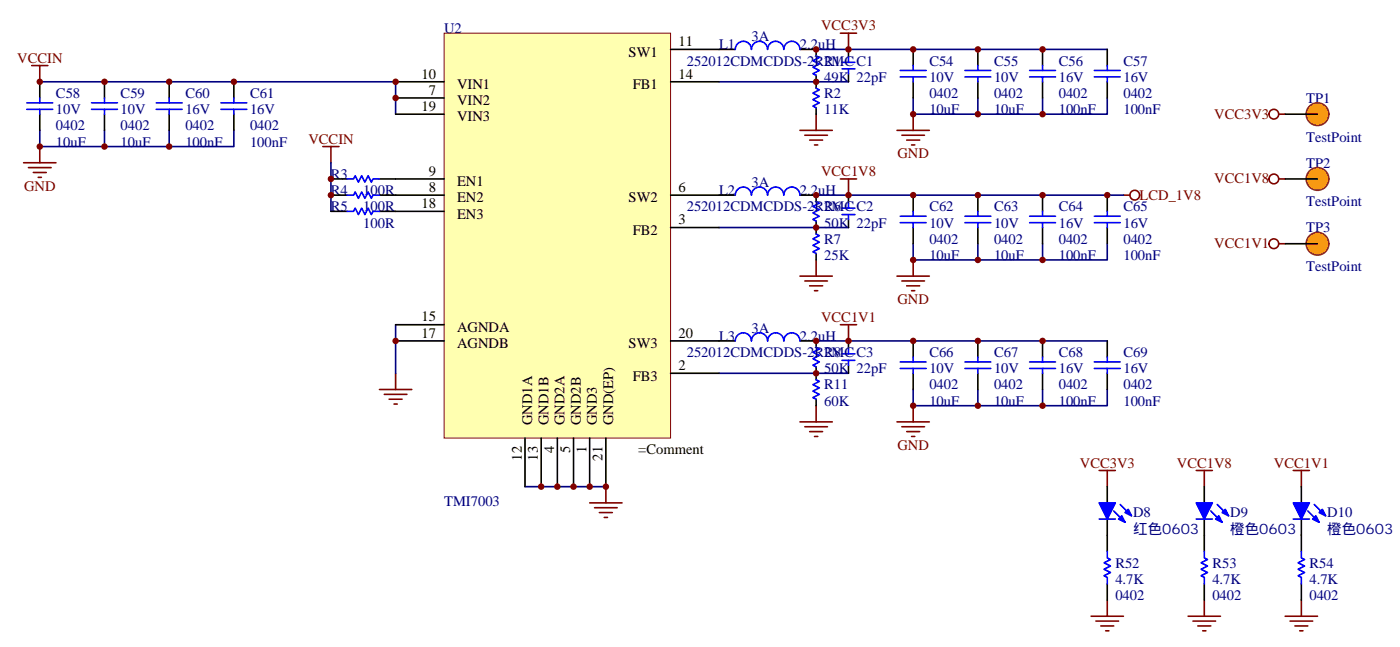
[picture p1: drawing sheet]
<svg xmlns="http://www.w3.org/2000/svg" width="305mm" height="141mm" viewBox="0 0 305 141" stroke-linecap="round" stroke-linejoin="round" font-family="sans-serif">
<g fill="none" stroke="#800000" stroke-width=".35">
<path d="M6.9 14.3h3.5M8.7 14.3v3.5M183.3 7.2h3.5M185.1 7.2v3.6M5.2 35.5h7M6.2 36.5h4.9M7.3 37.6h2.8M8.3 38.6h.7M8.7 31.9v3.6M70.4 31.9h3.5M72.2 31.9v3.6M174.5 28.4h7"/>
<path d="M175.5 29.5h5M176.6 30.5h2.8M177.7 31.6h.7M178 24.9v3.5M183.3 39h3.5M185.1 39v3.5M195.7 28.4h7M196.7 29.5h4.9M197.8 30.5h2.8M198.8 31.6h.7M199.2 24.9v3.5M278.9 39h1.4"/>
<path d="M278.9 24.9h1.4M178 56.6v3.5M199.2 56.6v3.5M245 42.5h1.5M278.9 53.1h1.4M174.5 60.1h7M175.5 61.2h5M176.6 62.3h2.8M177.7 63.3h.7M183.3 70.7h3.5M185.1 70.7v3.6M195.7 60.1h7"/>
<path d="M196.7 61.2h4.9M197.8 62.3h2.8M198.8 63.3h.7M82.8 84.8h7M83.8 85.9h5M84.9 87h2.8M85.9 88h.7M86.3 81.3v3.5M174.5 91.9h7M175.5 93h5M176.6 94h2.8M177.7 95.1h.7"/>
<path d="M178 88.4v3.5M195.7 91.9h7M196.7 93h4.9M197.8 94h2.8M198.8 95.1h.7M199.2 88.4v3.5M128.6 109.5h7.1M129.7 110.6h4.9M130.7 111.7h2.9M131.8 112.7h.7M132.2 106v3.5M239.7 102.5h3.6"/>
<path d="M241.5 102.5v3.5M260.9 102.5h3.5M262.7 102.5v3.5M282.1 102.5h3.5M283.8 102.5v3.5M238 134.2h7M239 135.3h5M240.1 136.3h2.8M241.2 137.4h.7M241.5 130.7v3.5M259.2 134.2h7M260.2 135.3h4.9"/>
<path d="M261.3 136.3h2.8M262.3 137.4h.7M262.7 130.7v3.5M280.3 134.2h7.1M281.4 135.3h4.9M282.4 136.3h2.9M283.5 137.4h.7M283.8 130.7v3.5"/>
<circle cx="277.8" cy="39" r="1.06"/>
<circle cx="277.8" cy="24.9" r="1.06"/>
<circle cx="247.5" cy="42.5" r="1.06"/>
<circle cx="277.8" cy="53.1" r="1.06"/>
</g>
<g fill="none" stroke="#000080" stroke-width=".35">
<path d="M8.7 17.8h77.6v7.1M156.8 17.8h28.3M178 10.8h63.5M8.7 28.4v3.5h42.3v-3.5M22.8 28.4v3.5M36.9 28.4v3.5M72.2 35.5v10.5M199.2 21.3v3.6h42.3v-3.6M213.3 21.3v3.6M227.4 21.3v3.6M156.8 49.6h28.3M178 42.5h67"/>
<path d="M199.2 53.1v3.5h42.3v-3.5M213.3 53.1v3.5M227.4 53.1v3.5M86.3 70.7v10.6M178 74.3h63.5M156.8 81.3h28.3M199.2 84.8v3.6h42.3v-3.6M213.3 84.8v3.6M227.4 84.8v3.6M114.5 106h17.7"/>
</g>
<path d="M96.9 7.2h49.4v88.2h-49.4z" fill="#ffffb0" stroke="#800000" stroke-width=".22"/>
<g fill="none" stroke="#000" stroke-width=".35">
<path d="M86.3 17.8h10.6M146.3 17.8h10.5M146.3 10.8h10.5M178 10.8v1.4M178 16.4v2.8M185.1 10.8v1.7M185.1 16.1v1.7M72.2 39h3.5M82.8 39h14.1M86.3 21.3h10.6M86.3 24.9h10.6M178 23.5v1.4"/>
<path d="M72.2 42.5h3.5M72.2 46h3.5M82.8 42.5h14.1M82.8 46h14.1M146.3 49.6h10.5M146.3 42.5h10.5M178 42.5v1.4M178 48.2v2.8M178 55.2v1.4M185.1 42.5v1.8M185.1 47.8v1.8M86.3 70.7h10.6"/>
<path d="M86.3 74.3h10.6M146.3 74.3h10.5M178 74.3v1.4M178 79.9v2.8M185.1 74.3v1.7M185.1 79.6v1.7M114.5 95.4v10.6M118 95.4v10.6M121.6 95.4v10.6M125.1 95.4v10.6M128.6 95.4v10.6M132.2 95.4v10.6"/>
<path d="M146.3 81.3h10.5M178 87v1.4M241.5 106v3.5M241.5 113.1v7M262.7 106v3.5M262.7 113.1v7M283.8 106v3.5M283.8 113.1v7M241.5 127.2v3.5M262.7 127.2v3.5M283.8 127.2v3.5"/>
</g>
<g fill="none" stroke="#00f" stroke-width=".35">
<path d="M178 12.2l.7 .3-1.4 .7 1.4 .7-1.4 .7 1.4 .7-1.4 .8 .7 .3M178 19.2l.7 .4-1.4 .7 1.4 .7-1.4 .7 1.4 .7-1.4 .7 .7 .4M183.7 13.6h2.8M183.7 15h2.8M185.1 12.5v1.1M185.1 15v1.1M75.7 39h1.4l.4-.7 .7 1.4 .7-1.4 .7 1.4 .7-1.4 .7 1.4 .4-.7h1.4M75.7 42.5h1.4l.4-.7 .7 1.4 .7-1.4 .7 1.4 .7-1.4 .7 1.4 .4-.7h1.4M75.7 46h1.4l.4-.7 .7 1.4 .7-1.4 .7 1.4 .7-1.4 .7 1.4 .4-.7h1.4M178 43.9l.7 .4-1.4 .7 1.4 .7-1.4 .7 1.4 .7-1.4 .7 .7 .4M178 51l.7 .3-1.4 .7 1.4 .7-1.4 .7 1.4 .8-1.4 .7 .7 .3M183.7 45.3h2.8"/>
<path d="M183.7 46.7h2.8M185.1 44.3v1M185.1 46.7v1.1M178 75.7l.7 .3-1.4 .7 1.4 .7-1.4 .7 1.4 .7-1.4 .8 .7 .3M183.7 77.1h2.8M183.7 78.5h2.8M185.1 76v1.1M185.1 78.5v1.1M178 82.7l.7 .4-1.4 .7 1.4 .7-1.4 .7 1.4 .7-1.4 .7 .7 .4M239.7 113.1h3.6M242.9 111.3l2.5 2.5M244.3 109.9l2.5 2.5"/>
<path d="M260.9 113.1h3.5M264.1 111.3l2.5 2.5M265.5 109.9l2.5 2.5M282.1 113.1h3.5M285.3 111.3l2.4 2.5M286.7 109.9l2.4 2.5M241.5 120.1v1.4l.7 .4-1.4 .7 1.4 .7-1.4 .7 1.4 .7-1.4 .7 .7 .4v1.4M262.7 120.1v1.4l.7 .4-1.4 .7 1.4 .7-1.4 .7 1.4 .7-1.4 .7 .7 .4v1.4M283.8 120.1v1.4l.8 .4-1.5 .7 1.5 .7-1.5 .7 1.5 .7-1.5 .7 .7 .4v1.4"/>
</g>
<g fill="#00f" stroke="#00f" stroke-width=".35">
<path d="M239.7 109.5h3.6l-1.8 3.6z"/>
<path d="M244 113.1l.7-.7 .7 1.4z"/>
<path d="M246.1 110.9l.7 1.5-1.4-.7z"/>
<path d="M260.9 109.5h3.5l-1.7 3.6z"/>
<path d="M265.9 112.4l.7 1.4-1.5-.7z"/>
<path d="M266.6 111.7l.7-.8 .7 1.5z"/>
<path d="M282.1 109.5h3.5l-1.8 3.6z"/>
<path d="M286.3 113.1l.7-.7 .7 1.4z"/>
<path d="M287.7 111.7l.7-.8 .7 1.5z"/>
</g>
<circle cx="287.4" cy="24.9" r="2.47" fill="#f90" stroke="#784005" stroke-width=".35"/>
<path d="M280.3 24.9h7.1" fill="none" stroke="#000" stroke-width=".35"/>
<circle cx="287.4" cy="39" r="2.47" fill="#f90" stroke="#784005" stroke-width=".35"/>
<path d="M280.3 39h7.1" fill="none" stroke="#000" stroke-width=".35"/>
<circle cx="287.4" cy="53.1" r="2.47" fill="#f90" stroke="#784005" stroke-width=".35"/>
<g fill="none" stroke="#000" stroke-width=".35">
<path d="M8.7 17.8v3.5M22.8 17.8v3.5M36.9 17.8v3.5M51 17.8v3.5M156.8 10.8h3.6M174.5 10.8h3.5M199.2 10.8v3.5M199.2 17.8v3.5M213.3 10.8v3.5M213.3 17.8v3.5M227.4 10.8v3.5M227.4 17.8v3.5"/>
<path d="M241.5 10.8v3.5M241.5 17.8v3.5M8.7 24.9v3.5M22.8 24.9v3.5M36.9 24.9v3.5M51 24.9v3.5M156.8 42.5h3.6M174.5 42.5h3.5M199.2 42.5v3.5M199.2 49.6v3.5M213.3 42.5v3.5M213.3 49.6v3.5"/>
<path d="M227.4 42.5v3.5M227.4 49.6v3.5M241.5 42.5v3.5M241.5 49.6v3.5M280.3 53.1h7.1M156.8 74.3h3.6M174.5 74.3h3.5M199.2 74.3v3.5M213.3 74.3v3.5M227.4 74.3v3.5M241.5 74.3v3.5M199.2 81.3v3.5"/>
<path d="M213.3 81.3v3.5M227.4 81.3v3.5M241.5 81.3v3.5"/>
</g>
<g fill="none" stroke="#00f" stroke-width=".35">
<path d="M160.4 10.8a1.76 1.76 0 0 1 1.7-1.8 1.76 1.76 0 0 1 1.8 1.8 1.76 1.76 0 0 1 1.8-1.8 1.76 1.76 0 0 1 1.7 1.8 1.76 1.76 0 0 1 1.8-1.8 1.76 1.76 0 0 1 1.8 1.8 1.76 1.76 0 0 1 1.7-1.8 1.76 1.76 0 0 1 1.8 1.8M196.4 15.3h5.6M196.4 16.8h5.6M199.2 14.3v1M199.2 16.8v1M210.5 15.3h5.6M210.5 16.8h5.6M213.3 14.3v1M213.3 16.8v1M224.6 15.3h5.6M224.6 16.8h5.6M227.4 14.3v1"/>
<path d="M227.4 16.8v1M238.7 15.3h5.6M238.7 16.8h5.6M241.5 14.3v1M241.5 16.8v1M5.9 22.4h5.6M5.9 23.8h5.6M8.7 21.3v1.1M8.7 23.8v1.1M20 22.4h5.6M20 23.8h5.6M22.8 21.3v1.1"/>
<path d="M22.8 23.8v1.1M34.1 22.4h5.6M34.1 23.8h5.6M36.9 21.3v1.1M36.9 23.8v1.1M48.2 22.4h5.6M48.2 23.8h5.6M51 21.3v1.1M51 23.8v1.1M160.4 42.5a1.76 1.76 0 0 1 1.7-1.8 1.76 1.76 0 0 1 1.8 1.8 1.76 1.76 0 0 1 1.8-1.8 1.76 1.76 0 0 1 1.7 1.8 1.76 1.76 0 0 1 1.8-1.8 1.76 1.76 0 0 1 1.8 1.8 1.76 1.76 0 0 1 1.7-1.8 1.76 1.76 0 0 1 1.8 1.8M196.4 47.1h5.6M196.4 48.5h5.6"/>
<path d="M199.2 46v1.1M199.2 48.5v1.1M210.5 47.1h5.6M210.5 48.5h5.6M213.3 46v1.1M213.3 48.5v1.1M224.6 47.1h5.6M224.6 48.5h5.6M227.4 46v1.1M227.4 48.5v1.1M238.7 47.1h5.6M238.7 48.5h5.6"/>
<path d="M241.5 46v1.1M241.5 48.5v1.1M160.4 74.3a1.76 1.76 0 0 1 1.7-1.8 1.76 1.76 0 0 1 1.8 1.8 1.76 1.76 0 0 1 1.8-1.8 1.76 1.76 0 0 1 1.7 1.8 1.76 1.76 0 0 1 1.8-1.8 1.76 1.76 0 0 1 1.8 1.8 1.76 1.76 0 0 1 1.7-1.8 1.76 1.76 0 0 1 1.8 1.8M196.4 78.8h5.6M199.2 77.8v1M210.5 78.8h5.6M213.3 77.8v1M224.6 78.8h5.6M227.4 77.8v1M238.7 78.8h5.6M241.5 77.8v1M196.4 80.3h5.6"/>
<path d="M199.2 80.3v1M210.5 80.3h5.6M213.3 80.3v1M224.6 80.3h5.6M227.4 80.3v1M238.7 80.3h5.6M241.5 80.3v1"/>
</g>
<g fill="#800000">
<circle cx="8.7" cy="31.9" r=".71"/>
<circle cx="8.7" cy="17.8" r=".71"/>
<circle cx="22.8" cy="31.9" r=".71"/>
<circle cx="22.8" cy="17.8" r=".71"/>
<circle cx="36.9" cy="31.9" r=".71"/>
<circle cx="36.9" cy="17.8" r=".71"/>
<circle cx="51" cy="17.8" r=".71"/>
<circle cx="72.2" cy="42.5" r=".71"/>
<circle cx="72.2" cy="39" r=".71"/>
<circle cx="86.3" cy="74.3" r=".71"/>
<circle cx="86.3" cy="21.3" r=".71"/>
<circle cx="86.3" cy="17.8" r=".71"/>
<circle cx="118" cy="106" r=".71"/>
<circle cx="121.6" cy="106" r=".71"/>
<circle cx="125.1" cy="106" r=".71"/>
<circle cx="128.6" cy="106" r=".71"/>
<circle cx="132.2" cy="106" r=".71"/>
<circle cx="178" cy="81.3" r=".71"/>
<circle cx="178" cy="74.3" r=".71"/>
<circle cx="178" cy="49.6" r=".71"/>
<circle cx="178" cy="42.5" r=".71"/>
<circle cx="178" cy="17.8" r=".71"/>
<circle cx="178" cy="10.8" r=".71"/>
<circle cx="185.1" cy="74.3" r=".71"/>
<circle cx="185.1" cy="42.5" r=".71"/>
<circle cx="185.1" cy="10.8" r=".71"/>
<circle cx="199.2" cy="88.4" r=".71"/>
<circle cx="199.2" cy="74.3" r=".71"/>
<circle cx="199.2" cy="56.6" r=".71"/>
<circle cx="199.2" cy="42.5" r=".71"/>
<circle cx="199.2" cy="24.9" r=".71"/>
<circle cx="199.2" cy="10.8" r=".71"/>
<circle cx="213.3" cy="88.4" r=".71"/>
<circle cx="213.3" cy="74.3" r=".71"/>
<circle cx="213.3" cy="56.6" r=".71"/>
<circle cx="213.3" cy="42.5" r=".71"/>
<circle cx="213.3" cy="24.9" r=".71"/>
<circle cx="213.3" cy="10.8" r=".71"/>
<circle cx="227.4" cy="88.4" r=".71"/>
<circle cx="227.4" cy="74.3" r=".71"/>
<circle cx="227.4" cy="56.6" r=".71"/>
<circle cx="227.4" cy="42.5" r=".71"/>
<circle cx="227.4" cy="24.9" r=".71"/>
<circle cx="227.4" cy="10.8" r=".71"/>
<circle cx="241.5" cy="42.5" r=".71"/>
</g>
<g font-size="3.2" fill="#000080">
<text x="96.9" y="7.2">U2</text>
<text x="156.8" y="10.8">L1</text>
<text x="163.9" y="9">3A</text>
<text x="174.5" y="10.8">2.2uH</text>
<text x="149.8" y="14.3">252012CDMCDDS-2R2MCC1</text>
<text x="179.8" y="17.8">49K 22pF</text>
<text x="179.8" y="14.3">R1</text>
<text x="202.7" y="14.3">C54</text>
<text x="202.7" y="17.8">10V</text>
<text x="216.8" y="14.3">C55</text>
<text x="216.8" y="17.8">10V</text>
<text x="230.9" y="14.3">C56</text>
<text x="230.9" y="17.8">16V</text>
<text x="245" y="14.3">C57</text>
<text x="245" y="17.8">16V</text>
<text x="12.2" y="21.3">C58</text>
<text x="26.3" y="21.3">C59</text>
<text x="40.4" y="21.3">C60</text>
<text x="54.5" y="21.3">C61</text>
<text x="179.8" y="21.3">R2</text>
<text x="202.7" y="21.3">0402</text>
<text x="216.8" y="21.3">0402</text>
<text x="230.9" y="21.3">0402</text>
<text x="245" y="21.3">0402</text>
<text x="284.9" y="22.4">TP1</text>
<text x="12.2" y="28.4">0402</text>
<text x="12.2" y="24.9">10V</text>
<text x="26.3" y="28.4">0402</text>
<text x="26.3" y="24.9">10V</text>
<text x="40.4" y="28.4">0402</text>
<text x="40.4" y="24.9">16V</text>
<text x="54.5" y="28.4">0402</text>
<text x="54.5" y="24.9">16V</text>
<text x="179.8" y="24.9">11K</text>
<text x="202.7" y="24.9">10uF</text>
<text x="216.8" y="24.9">10uF</text>
<text x="230.9" y="24.9">100nF</text>
<text x="245" y="24.9">100nF</text>
<text x="12.2" y="31.9">10uF</text>
<text x="26.3" y="31.9">10uF</text>
<text x="40.4" y="31.9">100nF</text>
<text x="54.5" y="31.9">100nF</text>
<text x="284.9" y="30.9">TestPoint</text>
<text x="72.2" y="39">R3</text>
<text x="163.9" y="40.7">3A</text>
<text x="284.9" y="36.5">TP2</text>
<text x="72.2" y="42.5">R4</text>
<text x="72.2" y="46">R5</text>
<text x="79.2" y="42.5">100R</text>
<text x="79.2" y="46">100R</text>
<text x="149.8" y="46">252012CDMCDDS-2R2MCC2</text>
<text x="156.8" y="42.5">L2</text>
<text x="174.5" y="42.5">2.2uH</text>
<text x="179.8" y="46">R6</text>
<text x="202.7" y="46">C62</text>
<text x="216.8" y="46">C63</text>
<text x="230.9" y="46">C64</text>
<text x="245" y="46">C65</text>
<text x="284.9" y="45">TestPoint</text>
<text x="79.2" y="49.6">100R</text>
<text x="179.8" y="49.6">50K 22pF</text>
<text x="179.8" y="53.1">R7</text>
<text x="202.7" y="53.1">0402</text>
<text x="202.7" y="49.6">10V</text>
<text x="216.8" y="53.1">0402</text>
<text x="216.8" y="49.6">10V</text>
<text x="230.9" y="53.1">0402</text>
<text x="230.9" y="49.6">16V</text>
<text x="245" y="53.1">0402</text>
<text x="245" y="49.6">16V</text>
<text x="284.9" y="50.6">TP3</text>
<text x="179.8" y="56.6">25K</text>
<text x="202.7" y="56.6">10uF</text>
<text x="216.8" y="56.6">10uF</text>
<text x="230.9" y="56.6">100nF</text>
<text x="245" y="56.6">100nF</text>
<text x="284.9" y="59.1">TestPoint</text>
<text x="149.8" y="77.8">252012CDMCDDS-2R2MCC3</text>
<text x="156.8" y="74.3">L3</text>
<text x="163.9" y="72.5">3A</text>
<text x="174.5" y="74.3">2.2uH</text>
<text x="179.8" y="77.8">R8</text>
<text x="202.7" y="77.8">C66</text>
<text x="216.8" y="77.8">C67</text>
<text x="230.9" y="77.8">C68</text>
<text x="245" y="77.8">C69</text>
<text x="179.8" y="81.3">50K 22pF</text>
<text x="202.7" y="81.3">10V</text>
<text x="216.8" y="81.3">10V</text>
<text x="230.9" y="81.3">16V</text>
<text x="245" y="81.3">16V</text>
<text x="179.8" y="88.4">60K</text>
<text x="179.8" y="84.8">R11</text>
<text x="202.7" y="88.4">10uF</text>
<text x="202.7" y="84.8">0402</text>
<text x="216.8" y="88.4">10uF</text>
<text x="216.8" y="84.8">0402</text>
<text x="230.9" y="88.4">100nF</text>
<text x="230.9" y="84.8">0402</text>
<text x="245" y="88.4">100nF</text>
<text x="245" y="84.8">0402</text>
<text x="96.9" y="110.2">TMI7003</text>
<text x="247.2" y="112.7">D8</text>
<text x="268.3" y="112.7">D9</text>
<text x="289.5" y="112.7">D10</text>
<text x="247.2" y="116.4">红色0603</text>
<text x="268.3" y="116.4">橙色0603</text>
<text x="289.5" y="116.4">橙色0603</text>
<text x="243.3" y="123.6">R52</text>
<text x="264.4" y="123.6">R53</text>
<text x="285.6" y="123.6">R54</text>
<text x="243.3" y="127.2">4.7K</text>
<text x="243.3" y="130.7">0402</text>
<text x="264.4" y="127.2">4.7K</text>
<text x="264.4" y="130.7">0402</text>
<text x="285.6" y="127.2">4.7K</text>
<text x="285.6" y="130.7">0402</text>
</g>
<g font-size="3.2">
<text x="148" y="10.1">11</text>
<text x="91.9" y="17.1">10</text>
<text x="137.1" y="12.3">SW1</text>
<text x="148" y="17.1">14</text>
<text x="93.5" y="20.6">7</text>
<text x="99.7" y="22.9">VIN2</text>
<text x="99.7" y="19.4">VIN1</text>
<text x="138" y="19.4">FB1</text>
<text x="91.9" y="24.2">19</text>
<text x="99.7" y="26.5">VIN3</text>
<text x="93.5" y="41.8">8</text>
<text x="93.5" y="38.3">9</text>
<text x="99.7" y="40.6">EN1</text>
<text x="148" y="41.8">6</text>
<text x="91.9" y="45.3">18</text>
<text x="99.7" y="44.1">EN2</text>
<text x="99.7" y="47.6">EN3</text>
<text x="137.1" y="44.1">SW2</text>
<text x="138" y="51.2">FB2</text>
<text x="148" y="48.9">3</text>
<text x="91.9" y="70">15</text>
<text x="91.9" y="73.6">17</text>
<text x="99.7" y="72.3">AGNDA</text>
<text x="99.7" y="75.8">AGNDB</text>
<text x="137.1" y="75.8">SW3</text>
<text x="148" y="73.6">20</text>
<text x="138" y="82.9">FB3</text>
<text x="148" y="80.6">2</text>
<text x="116.1" y="92.6" transform="rotate(-90 116.1 92.6)">GND1A</text>
<text x="119.6" y="92.6" transform="rotate(-90 119.6 92.6)">GND1B</text>
<text x="123.2" y="92.6" transform="rotate(-90 123.2 92.6)">GND2A</text>
<text x="126.7" y="92.6" transform="rotate(-90 126.7 92.6)">GND2B</text>
<text x="130.2" y="92.6" transform="rotate(-90 130.2 92.6)">GND3</text>
<text x="133.7" y="92.6" transform="rotate(-90 133.7 92.6)">GND(EP)</text>
<text x="113.8" y="100.4" transform="rotate(-90 113.8 100.4)">12</text>
<text x="117.3" y="100.4" transform="rotate(-90 117.3 100.4)">13</text>
<text x="120.9" y="98.8" transform="rotate(-90 120.9 98.8)">4</text>
<text x="124.4" y="98.8" transform="rotate(-90 124.4 98.8)">5</text>
<text x="127.9" y="98.8" transform="rotate(-90 127.9 98.8)">1</text>
<text x="131.4" y="100.4" transform="rotate(-90 131.4 100.4)">21</text>
<text x="139.2" y="99">=Comment</text>
</g>
<g font-size="3.2" fill="#800000">
<text x="179.1" y="6.6">VCC3V3</text>
<text x="3.8" y="13.7">VCCIN</text>
<text x="264.9" y="25.8">VCC3V3</text>
<text x="67.3" y="31.3">VCCIN</text>
<text x="195.7" y="34.5">GND</text>
<text x="5.2" y="41.5">GND</text>
<text x="179.1" y="38.3">VCC1V8</text>
<text x="264.9" y="39.9">VCC1V8</text>
<text x="248.6" y="43.5">LCD_1V8</text>
<text x="264.9" y="54">VCC1V1</text>
<text x="179.1" y="70.1">VCC1V1</text>
<text x="195.7" y="66.2">GND</text>
<text x="195.7" y="98">GND</text>
<text x="235.5" y="101.8">VCC3V3</text>
<text x="256.7" y="101.8">VCC1V8</text>
<text x="277.9" y="101.8">VCC1V1</text>
</g>
</svg>
